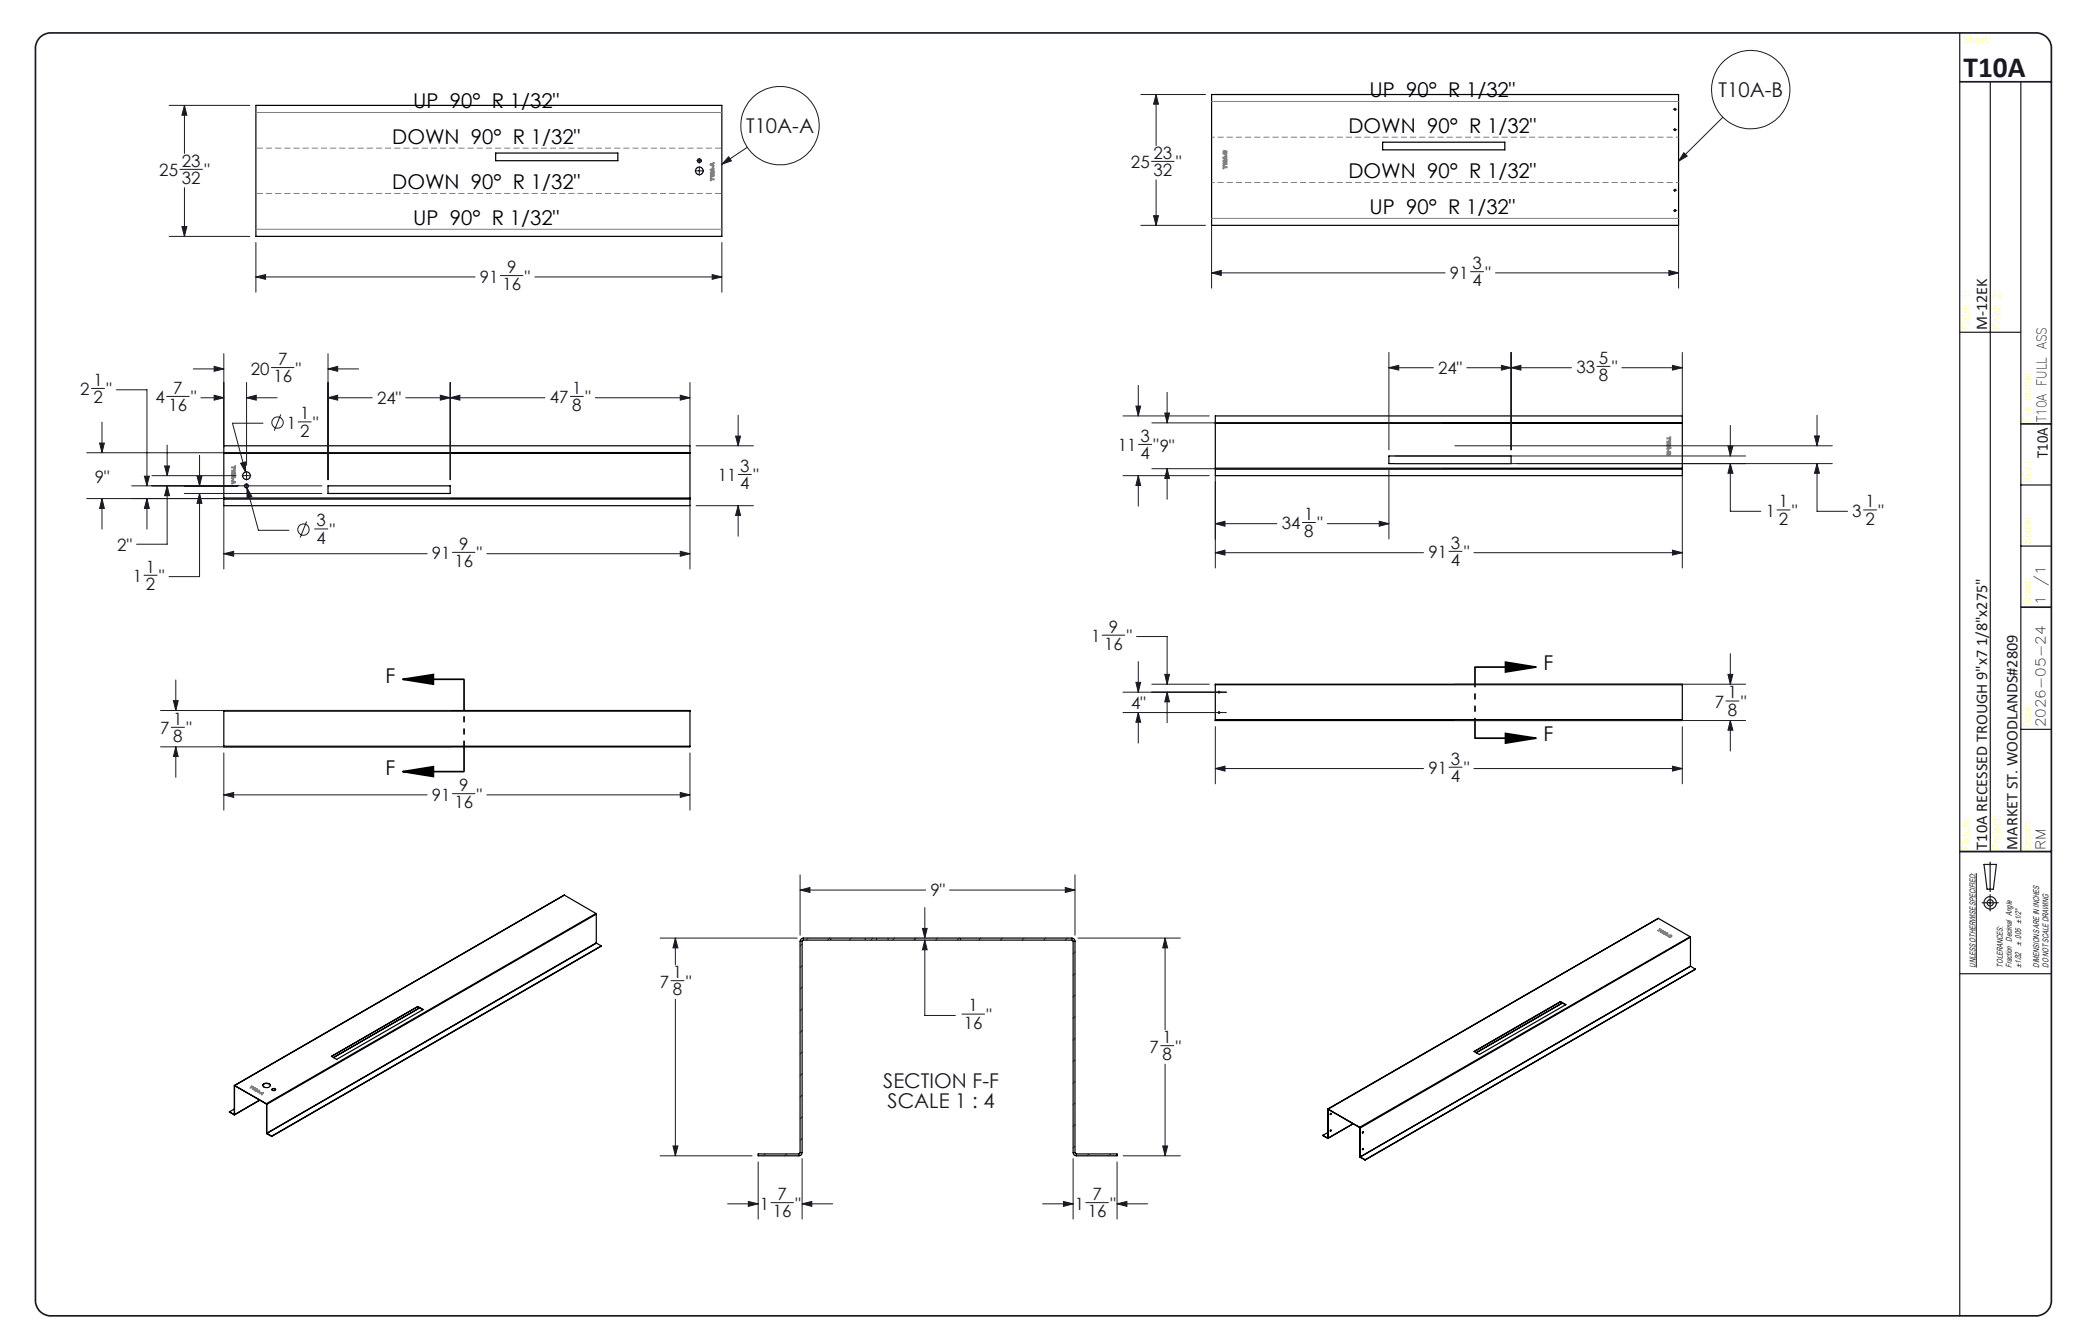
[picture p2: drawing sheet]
<svg xmlns="http://www.w3.org/2000/svg" width="432mm" height="279mm" viewBox="0 0 432 279" stroke-linecap="round" stroke-linejoin="round" font-family="sans-serif">
<g fill="none" stroke="#191924" stroke-width=".21">
<path d="M237.2 19.6h13.4M240.3 19.6l.5 2.1h-1zM240.3 19.6v10.7M35.2 21.9h16.7M37.4 35.2h4.7M38.3 21.9l.5 2.1h-1zM38.3 21.9v10M38.3 39v10.1M144.5 35.5h.7M144.9 33.4h.3M145.3 33.4h.2M145.3 35.5h.2"/>
<path d="M145.4 32.9v.3M145.4 33.3v.2M145.4 33.6v.3M145.4 34.6v.7M145.4 35.4v.2M145.4 35.7v.7M145.6 33.4h.3M145.6 35.5h.7M151.5 32.6l.5 .8-1.9 .7zM155.4 30.6l-5.3 3.5M239.4 33.5h4.7M240.3 37.4v9.4"/>
<path d="M347.9 39.5h.1M347.9 22.7h.1M347.9 27h.1M348.1 39.5h.2M348.1 22.7h.2M348.1 27h.2M348.2 39.3h.1M348.2 22.9h.1M348.2 27.2h.1M348.2 22.5h.1M348.2 22.6v.2M348.2 26.7h.1"/>
<path d="M348.2 26.8v.3M348.2 39.4v.3M348.2 39.8h.1M348.4 39.5h.1M348.4 22.7h.1M348.4 27h.1M350.1 31.8l.7 .7-1.8 1zM358.2 24.4l-9.2 9.1M35.2 49.1h16.7M37.8 47.1h1l-.5 2zM53.2 57.6l2-.5v1zM53.2 50.4v10.3"/>
<path d="M53.2 57.6h45.6M104 57.3h4.7M111.2 57.6h38.9M148.1 57.1l2 .5-2 .5zM150.1 50.4v10.3M237.2 46.8h13.4M239.8 44.8h1l-.5 2zM251.9 56.7l2-.5v1.1zM251.9 46.7v13.2M251.9 56.7h48.5M305.7 56.5h2.7M310.9 56.7h38.1"/>
<path d="M347 56.2l2 .5-2 .6zM347.9 43.8h.1M348.1 43.8h.2M348.2 43.6h.1M348.2 43.7v.2M348.2 44h.1M348.4 43.8h.1M349 46.7v13.2M40.2 76.7h6.3M44.5 76.2l2 .5-2 .5zM46.5 73.5v19.5M51.3 79.5v17.2"/>
<path d="M56.4 76.4h4.7M68.2 76.7l2-.5v1zM68.2 73.5v26.2M68.2 76.7h6.3M93.6 79.5v20.2M143.4 79.5v13.4M288.7 76.4l2.1-.4v.9zM288.7 73.3v20.2M288.7 76.4h9.3M304.9 76.4h21.8M312.1 76l2 .4-2 .5zM314.1 76.4l2.1-.4v.9z"/>
<path d="M314.1 73.3v20.2M332 76.2h2.7M337.2 76.4h12.5M347.7 76l2 .4-2 .5zM349.7 73.3v13.3M18 94.1h75.7M19 80.8h2.7M20.7 92.1h1l-.5 2zM21.2 87.8v6.3M24.2 81h6.4v20M30 99h1l-.4 2zM31.6 98.9h17.5"/>
<path d="M34.2 96.9h1l-.5 2zM34.6 82.4h4.7M34.7 92.5v6.4M41 99h1l-.5 2zM41.5 94.7v6.3M41.8 82.7h4.7M44.5 82.2l2 .5-2 .5zM50 96.3l1-.3v2.1zM50.3 98.9h.7M51.2 98.9h.2M51.3 82.7l2-.5v1zM51.3 98v.7"/>
<path d="M51.3 98.8v.2M51.3 99.1v.7M51.3 82.7h6.3M51.5 98.9h.6M54.7 88h-6.4l2.7 10.1M58.4 86.1l-1.4 3.4M62 87.7h2.7M68.2 82.7l2-.5v1zM68.2 82.7h9.2M84.3 82.7h29M91.5 82.2l2.1 .5-2.1 .5zM93.6 82.7l2-.5v1z"/>
<path d="M118.6 82.4h2.7M123.8 82.7h19.6M141.4 82.2l2 .5-2 .5zM144.7 92.7h11.9M152.9 90.7h1.1l-.5 2zM153.5 86.3v6.4M153.5 98.6h2.7M233.5 98.9h17.9M233.5 86.5h17.9M236.1 84.4h1l-.5 2.1zM236.6 98.9l.5 2h-1zM236.6 80.1v6.4"/>
<path d="M236.6 98.9v6.3M236.7 92.4h2.7M239.5 87.9h60.4M239.5 97.4h60.4M242.1 85.9h1l-.5 2zM242.6 97.4l.5 2h-1zM242.6 81.6v6.3M242.6 97.4v6.4M252.7 98.7v19.4M288.7 97.6v14.4M290 94.8h72.9M290 96.4h90.9"/>
<path d="M302.5 92.7h78.4M349.7 98.7v19.4M359.2 92.7h1.1l-.6 2.1zM359.7 96.4l.6 2h-1.1zM359.7 96.4v9.9h6.4M359.7 88.4v6.4M377.2 90.6h1l-.4 2.1zM377.8 96.4l.4 2h-1zM377.8 96.4v9.9h6.3M377.8 86.3v6.4M18 103.6h75.7M21.2 103.6l.5 2.1h-1z"/>
<path d="M21.2 103.6v6.4M27.4 101h39.5M30 119.6h2.7M30.6 103.6l.4 2.1h-1zM30.6 103.6v6.4M34.7 101l.5 2h-1zM34.7 101v12.1h-6.3M38.3 102.6h28.6M41.5 102.6l.5 2h-1zM41.5 102.6v17.3h-6.4M46.5 115.1l2.1-.5v1zM46.5 104.9v13.4"/>
<path d="M46.5 115.1h42.3M51.3 100.5v.3M51.3 100.9v.2M51.3 101.2v.3M51.3 101.4l1.1 1.8-1 .3zM51.3 101.4l2.4 8.8h6.4M63.7 108.4l-1.3 3.4M65.4 110h2.8M94.1 114.8h4.6M101.2 115.1h42.2M141.4 114.6l2 .5-2 .5zM143.4 104.9v13.4"/>
<path d="M144.7 105.1h11.9M153.5 105.1l.5 2h-1.1zM153.5 105.1v6.4M252.7 114.9l2-.5v1zM252.7 108.9l2-.5v1zM252.7 114.9h43.2M252.7 108.9h12.8M270.8 108.6h2.7M275.9 108.9h12.8M286.7 108.4l2 .5-2 .5zM301.2 114.6h2.8M306.4 114.9h43.3"/>
<path d="M347.7 114.4l2 .5-2 .5zM369.4 106h2.7M387.4 106h2.7M229.1 132h4.7M236.3 132.3h6.3v9.9M236.6 137.5v6.4M359.7 135.9v6.3M33.4 147.7h60.3M33.4 155.3h60.3M35.6 151.2h2.7M36.1 145.7h.9l-.5 2zM36.5 155.3l.5 2h-.9z"/>
<path d="M36.5 141.4v6.3M36.5 155.3v6.3M46.5 156.5v11.9M143.4 156.5v11.9M233.5 148.1h21.5M233.5 143.9h21.5M236.1 141.9h1l-.5 2zM236.6 148.1l.5 2h-1zM236.6 148.1v6.4M239.5 142.2h11.9M242.1 140.2h1l-.5 2zM242.6 143.9l.5 2h-1z"/>
<path d="M242.6 143.9v6.3M252.7 159.8l2-.5v1zM252.7 151.1v11.8M252.7 159.8h43.2M253.4 143.7h.1M253.4 143.8v.2M253.4 144.1h.1M253.4 147.9h.1M253.4 148v.2M253.4 148.3v.1M301.2 159.5h2.8M302.5 149.8h60.4"/>
<path d="M302.5 142.2h60.4M306.4 159.8h43.3M347.7 159.3l2 .5-2 .5zM349.7 151.1v11.8M358.8 145.7h2.7M359.2 140.2h1.1l-.6 2zM359.7 149.8l.6 2h-1.1zM359.7 149.8v6.3M46.5 165.2l2.1-.5v1.1zM46.5 165.2h42.3M94.1 165h4.6M101.2 165.2h42.2"/>
<path d="M141.4 164.7l2 .5-2 .6zM137.2 195h28.5M140.4 195l.5 2.1h-1zM140.4 195v5.6M166.3 185l2.1-.5v1zM166.3 181.9v12.5M166.3 185h26.1M166.8 196.3l-.5 .4M168 195l-.4 .4M172.5 195l-.4 .4M177 195l-.4 .4M181.5 195l-.5 .4"/>
<path d="M185.9 195l-.3 .4M190.4 195l-.4 .4M191.8 193h1l-.5 2zM192.3 195.4l.5 2h-1zM192.3 195.4v15.7h6.3M192.3 188.7v6.3M194.9 195l-.4 .4M197.4 185h26.1M199.4 195l-.4 .4M203.9 195l-.4 .4M208.4 195l-.4 .4M212.9 195l-.4 .4"/>
<path d="M217.4 195l-.4 .4M221.5 184.5l2 .5-2 .5zM221.9 195l-.4 .4M223.5 197.9l-.4 .4M223.5 181.9v12.5M224.1 195h21.3M242.2 195l.5 2.1h-1zM242.2 195v19.1M410.9 181.5v19.6M139.5 203.9h2.7M140.4 207.7v32.6M166.8 200.8l-.5 .4"/>
<path d="M166.8 205.2l-.5 .4M166.8 209.7l-.5 .4M166.8 214.2l-.5 .4M166.8 218.7l-.5 .4M200 210.8h4.7M223.5 202.4l-.4 .4M223.5 206.9l-.4 .4M223.5 211.3l-.4 .4M223.5 215.8l-.4 .5M241.3 217.4h2.7M139.9 238.2h1l-.5 2.1zM159.1 239.9l-.4 .4"/>
<path d="M163.5 239.9l-.3 .4M166.8 223.2l-.5 .4M166.8 227.7l-.5 .4M166.8 232.2l-.5 .4M166.8 236.7l-.5 .4M223.5 220.3l-.4 .4M223.5 224.8l-.4 .4M223.5 229.3l-.4 .4M223.5 233.8l-.4 .4M223.5 238.3l-.4 .4M226.4 239.9l-.4 .4M230.9 239.9l-.4 .4"/>
<path d="M241.7 238.2h1l-.5 2.1zM242.2 221.2v19.1M137.2 240.3h19.2M151.3 250.3h6.3M155.6 249.8l2 .5-2 .5zM157.6 241.5v11.9M160.3 250h4.7M166.8 250.3l2-.5v1zM166.8 240.9v12.5M166.8 250.3h6.3M216.7 250.3h6.4M221.1 249.8l2 .5-2 .5z"/>
<path d="M223.1 240.9v12.5M225.7 250h4.7M232.2 250.3l2.1-.5v1zM232.2 250.3h6.4M232.2 241.5v11.9M233.5 240.3h11.9"/>
<circle cx="364" cy="18.6" r="8.2"/>
<circle cx="162.2" cy="26.1" r="8.2"/>
<circle cx="57.7" cy="87.8" r="1.18"/>
<circle cx="63.1" cy="110.1" r="1.18"/>
</g>
<g fill="none" stroke="#191924" stroke-width=".25">
<path d="M407.4 6.8v266.7M413.8 17v160M420.1 17v160M407.4 69.1h12.7M420.1 113.5h6.4M420.1 100.8h6.4M420.1 151.6h6.4M407.4 177h19.1M412.5 179.7h2.5l-.6 5.2h-1.3zM413.7 179.2v6.1M412.1 187.7h3.3M413.7 186v3.4"/>
<path d="M407.4 202.4h19.1"/>
<circle cx="413.7" cy="187.7" r=".66"/>
<circle cx="413.8" cy="187.7" r="1.29"/>
</g>
<path d="M8.2 7.9a3.3 3.3 0 0 1 2.3-1.1h412.8a3.2 3.2 0 0 1 3.2 3.2v260.4a3.2 3.2 0 0 1-3.2 3.1h-412.8a3.2 3.2 0 0 1-3.1-3.1v-260.4a3.2 3.2 0 0 1 .8-2.1zM407.4 17h19.1M420.1 88.1h6.4M420.1 126.2h6.4M407.4 177h19.1" fill="none" stroke="#191924" stroke-width=".35"/>
<g fill="none" stroke="#000" stroke-width=".25">
<path d="M251.9 19.6h97.1v27.2h-97.1zM53.2 21.9h96.9v27.2h-96.9zM103 31.8h25.4v1.6h-25.4zM287.4 29.6h25.4v1.6h-25.4zM46.5 94.1v.1M46.5 94.1h.1M46.5 94.2h96.9M46.5 94.1h96.9M46.5 94.1v-1.4h96.9v1.4M46.5 94.2v9.3M143.4 94.1v.1M143.4 94.1h.1"/>
<path d="M143.4 94.2v9.3M252.7 87.9v.1M252.7 97.3v.1M252.7 87.9h.1M252.7 97.4v.1M252.7 87.9v-1.4h97v1.4M252.7 97.5v1.4h97v-1.4M252.7 88v9.3M252.7 88h97M252.7 87.9h97M252.7 97.3h97M252.7 97.4h97"/>
<path d="M288.7 94.8h25.4v1.6h-25.4zM349.7 87.9v.1M349.7 97.3v.1M349.7 87.9h.1M349.7 97.4v.1M349.7 88v9.3M46.5 103.5v.1M46.5 103.6v.1M46.5 103.5h96.9M46.5 103.7v1.4h96.9v-1.4M46.5 103.6h96.9M46.5 103.7h96.9"/>
<path d="M68.2 101h25.4v1.6h-25.4zM143.4 103.5v.1M143.4 103.6v.1M46.5 155.2h96.9zM46.5 147.8v-.1h96.9v.1M46.5 147.8v7.5h96.9v-7.5M46.5 147.8h96.9M252.7 149.7h97zM252.7 142.3v-.1h97v.1M252.7 142.3v7.5h97v-7.5M252.7 142.3h97M117.3 186.1l-68.5 39.5"/>
<path d="M117.3 186.1l-68.5 39.6M117.3 186.1l6.6 3.8M123.9 189.9l.1 .1M123.9 189.9l-68.5 39.5M124 196v.1M124 190l-68.5 39.6M124 190v6M124 196l-68.5 39.6M124 196.1l-68.5 39.5M124 196.1l1 .5M125 196.6l-68.5 39.7M125 196.6l-68.5 39.6"/>
<path d="M166.5 195.3l.5-.3h55.8a.66 .66 0 0 1 .7 .7v43.9l.3 .3h8.4v.4h-8.4a.73 .73 0 0 1-.7-.7v-44l-.1-.2h-56.1l-.1 .2v44a.73 .73 0 0 1-.7 .7h-8.5v-.4h8.5l.2-.2v-44zM344.8 190.9l-68.8 39.6M344.8 190.9l-68.7 39.7M344.8 190.9l6.6 3.8M351.4 194.7v.1M351.4 194.7l-68.7 39.7M351.4 194.8l-68.6 39.7M351.4 194.8v6M68.9 219.6l18-10.4 1.1 .7-18 10.3zM86.9 209.2v.1M86.9 209.3l1 .6M87.3 209.5l-18 10.4"/>
<path d="M306.5 218.6l17.9-10.4 1.1 .6-17.9 10.4zM324.4 208.2v.1M324.4 208.3l-17.9 10.3M324.4 208.3l1.1 .6M324.8 208.5l-17.9 10.3M324.8 208.5l-17.9 10.4M351.4 200.8l.1 .1M351.4 200.8l-68.6 39.7M351.5 200.9l-68.7 39.6M351.5 200.9l1 .6M352.5 201.5l-68.7 39.6M352.5 201.5l-68.7 39.7"/>
<path d="M47.7 231.1l1 .6M48.7 231.7h.1M48.7 225.7h.1M48.7 225.7v6M48.7 230.5l-1 .6M48.8 231.7h-.1M48.8 225.7v6M48.8 225.7l6.7 3.9M48.8 225.7h-.1M48.8 225.7h.1M48.8 225.7l6.6 3.7M54 228.7l-5.2 3"/>
<path d="M54 228.7l-5.2 3.1M54.6 225.7a.96 .96 0 0 1 1.6 0M54.6 225.5a.95 .95 0 0 1 1.6 .2 .87 .87 0 0 1-.8 .4 .87 .87 0 0 1-.8-.5zM55.4 229.4l.1 .2M55.4 229.4v6.1M55.4 235.5l.1 .2M55.4 235.5l.1 .1M55.5 235.6h.1M55.5 229.6v6M55.5 235.6l1 .6M55.5 235.7l1 .6M55.5 235.6v.1"/>
<path d="M56.5 236.2v.1M56.5 226.5l.3-.2 .5 .2M56.6 226.4a.33 .33 0 0 1 .4-.2 .33 .33 0 0 1 .2 .5h-.4l-.3-.1zM275 236l1 .6M276 236.6h.1M276 230.6h.1M276 230.6v6M276 235.4l-1 .6M276.1 236.6h-.1M276.1 230.6v6M276.1 230.6h-.1M276.1 230.6h.1"/>
<path d="M276.1 230.6l6.6 3.8M276.6 234.9h.2l-.2 .3zM276.7 231.5l-.2 .2M276.7 234.9l-.2 .2M281.3 233.6l-5.2 3M281.3 233.6l-5.3 3.1M282.7 234.4v.1M282.7 234.4l.1 .1M282.7 234.4h.1M282.7 234.5h.1M282.7 234.5v6M282.8 234.5v6.1"/>
<path d="M283.3 238.8l.1 .1-.2 .1zM283.3 235.3l.1 .1-.2 .1zM283.4 235.3l-.2 .2M283.4 238.8l-.2 .2M282.7 240.5l.1 .1M282.7 240.5h.1M282.8 240.5h.1M282.8 240.5l1 .6M282.8 240.6l1 .6M283.8 241.1v.1"/>
<circle cx="145.4" cy="33.4" r=".38"/>
<circle cx="145.4" cy="35.5" r=".79"/>
<circle cx="348.2" cy="39.5" r=".14"/>
<circle cx="348.2" cy="22.7" r=".14"/>
<circle cx="348.2" cy="26.9" r=".14"/>
<circle cx="348.2" cy="43.8" r=".14"/>
<circle cx="51.2" cy="98.9" r=".79"/>
<circle cx="51.2" cy="101" r=".41"/>
<circle cx="253.4" cy="143.9" r=".13"/>
<circle cx="253.4" cy="148.1" r=".13"/>
<circle cx="276.6" cy="231.6" r=".12"/>
</g>
<g fill="none" stroke="#000" stroke-width=".21" stroke-dasharray="1.3 .6" stroke-linecap="butt">
<path d="M166.4 195.7h.4M167 195.4v-.4M172.7 195.4v-.4M179.9 195v.4M182.2 195.4v-.4M184.6 195.4v-.4M190.2 195v.4M199.7 195.4v-.4M222.9 195v.4M223.1 195.7h.4M166.1 239.9v.4M166.4 239.6h.4"/>
<path d="M223.5 239.6h-.4M223.8 239.9v.4"/>
</g>
<path d="M306.6 138.7h12.7M313 137.7l6.3 1-6.3 1zM83.7 141.2l6.4-1v2zM83.7 141.2h12.7M306.6 153.5h12.7M313 152.5l6.3 1-6.3 1zM83.7 160.4l6.4-1v2zM83.7 160.4h12.7" fill="none" stroke="#000" stroke-width=".35"/>
<g fill="none" stroke="#808080" stroke-width=".25">
<path d="M147.7 36.5h.7v.1l-.5 .1 .1 .1-.1 .1zM147.7 36.9l.1 .3h.6v.1l-.6 .1-.1 .2zM147.7 35.8l.6-.1 .1 .4-.2 .2-.4-.1zM147.7 35.2l.7-.2-.1 .5 .1 .1-.7-.2zM147.7 34.1l.7-.3-.1 .5 .1 .2-.7-.2zM147.8 35.9h.4a.19 .19 0 0 1-.1 .2 .19 .19 0 0 1-.2 0zM147.8 35.3l.3-.1v.2zM147.8 34.2l.3-.1v.2zM148.1 34.6h.1v.3h-.1zM254.3 34.5h.1v.2h.6l.1 .1-.7 .1v.2zM254.3 34h.7l.1 .1h-.6l.1 .2-.1 .1zM254.3 33.4l.5-.2 .3 .4-.2 .2h-.4l-.2-.3z"/>
<path d="M254.3 32.7l.7-.2-.1 .4 .2 .2-.8-.2zM254.4 31.4l.3 .1a.22 .22 0 0 1 .3-.1 .22 .22 0 0 1 .1 .3l-.1 .3h-.7zM254.4 33.4h.5v.1l-.4 .1zM254.4 31.6h.2v.2h-.2zM254.5 32.8l.2-.1v.2zM254.7 32.1h.1v.3zM254.7 31.5h.2v.3h-.2zM48.2 97.8h.5v-.3l.2 .4zM48.2 99.9l.7 .2v.2l-.7 .3 .2-.5zM48.2 97.1h.6l.1-.3v.6h-.1v-.1h-.5zM48.2 98.8l.7 .2v.2l-.7 .3 .2-.5zM48.2 98.2h.5a.34 .34 0 0 1 0 .6 .34 .34 0 0 1-.5-.3z"/>
<path d="M48.3 98.4l.2-.1a.17 .17 0 0 1 .2 0 .17 .17 0 0 1 .1 .2 .17 .17 0 0 1-.3 0h-.2zM48.4 99.6h.1v.2zM48.5 99l.3 .1-.3 .1zM346.6 92.8l.7 .2v.2l-.7 .3 .1-.3zM346.6 93.9h.6l.1 .4a.19 .19 0 0 1-.1 .2 .19 .19 0 0 1-.2-.1l-.1 .1h-.3zM346.6 91.1h.6l.1-.3v.6l-.1 .1v-.3h-.6zM346.6 91.8h.5l-.1-.1 .1-.2 .2 .4h-.7zM346.6 92.3l.5-.2a.33 .33 0 0 1-.1 .6 .33 .33 0 0 1-.4-.3zM346.7 92.4l.2-.1a.19 .19 0 0 1 .2 0 .19 .19 0 0 1 0 .3 .19 .19 0 0 1-.2-.1zM346.7 94.1h.2v.3l-.2-.1zM346.8 93.5l.1 .3zM346.9 93l.3 .1-.3 .1z"/>
<path d="M347 94.1h.2l-.1 .3zM48.5 100.2h.3l-.3 .1zM345 193.1l.5 .3-.3-.1-.4 .2 .3-.3zM345.4 193.5h.4l-.5 .3 .2-.3zM345.6 193.9l.3-.2a.24 .24 0 0 1 .4 .1 .25 .25 0 0 1-.4 .3l-.3-.1zM345.8 193.9l.3-.1-.3 .2h-.1zM345.9 194.1l.8-.1-.2 .4zM346.3 194.1h.2l-.1 .1zM346.6 194.3l.3 .2zM346.7 194.6l.5-.3 .4 .3-.3 .2zM346.9 194.7l.2-.1 .1 .1zM347.2 194.5l.2 .1z"/>
<path d="M52.2 225.8l.5 .2h-.2l-.5 .2 .4-.3zM52.6 226.1l.5 .1-.6 .3 .3-.3zM52.8 226.6l.4-.2a.22 .22 0 0 1 .3 .1 .22 .22 0 0 1-.3 .2h-.3zM53 226.6l.4-.2-.2 .2zM53.2 226.8l.8-.1-.3 .4zM53.6 226.8l.2-.1-.1 .2zM53.9 227l.2 .2zM54 227.3l.8-.2-.3 .5zM54.3 227.3l.3-.1-.1 .2z"/>
</g>
<path d="M306.6 153.5v-14.8" fill="none" stroke="#000" stroke-width=".35" stroke-dasharray="6.3 1.3 1.3 1.3 1.3 1.3" stroke-dashoffset="2.1" stroke-linecap="butt"/>
<path d="M96.5 141.2v19.2" fill="none" stroke="#000" stroke-width=".35" stroke-dasharray="6.3 1.3 1.3 1.3 1.3 1.3" stroke-dashoffset="-.1" stroke-linecap="butt"/>
<path d="M53.2 30.8h96.9M150.1 40.2h-96.9" fill="none" stroke="#808080" stroke-width=".21" stroke-dasharray="1.3 .6" stroke-dashoffset="-.2" stroke-linecap="butt"/>
<path d="M251.9 28.5h97.1M349 37.9h-97.1" fill="none" stroke="#808080" stroke-width=".21" stroke-dasharray="1.3 .6" stroke-dashoffset=".7" stroke-linecap="butt"/>
<path d="M53.2 23.4h96.9M251.9 21.1h97.1M53.2 47.7h96.9M251.9 45.4h97.1" fill="none" stroke="#808080" stroke-width=".21"/>
<path d="M313 152.5l6.3 1-6.3 1zM313 137.7l6.3 1-6.3 1zM83.7 141.2l6.4-1v2zM83.7 160.4l6.4-1v2z" fill="#000"/>
<g fill="#191924">
<path d="M20.7 92.1h1l-.5 2zM21.2 103.6l.5 2.1h-1zM141.4 114.6l2 .5-2 .5zM46.5 115.1l2.1-.5v1zM41 99h1l-.5 2zM41.5 102.6l.5 2h-1zM68.2 76.7l2-.5v1zM44.5 76.2l2 .5-2 .5zM30 99h1l-.4 2zM30.6 103.6l.4 2.1h-1zM34.2 96.9h1l-.5 2zM34.7 101l.5 2h-1zM44.5 82.2l2 .5-2 .5zM51.3 82.7l2-.5v1zM51.3 101.4l.1 2.1 1-.3zM50 96.3l1 1.8v-2.1zM153.5 105.1l.5 2h-1.1zM152.9 90.7h1.1l-.5 2zM91.5 82.2l2.1 .5-2.1 .5zM68.2 82.7l2-.5v1zM93.6 82.7l2-.5v1zM141.4 82.2l2 .5-2 .5zM242.1 85.9h1l-.5 2zM242.6 97.4l.5 2h-1zM347.7 114.4l2 .5-2 .5zM252.7 114.9l2-.5v1zM288.7 76.4l2.1-.4v.9zM312.1 76l2 .4-2 .5zM359.2 92.7h1.1l-.6 2.1zM359.7 96.4l.6 2h-1.1zM377.2 90.6h1l-.4 2.1zM377.8 96.4l.4 2h-1zM252.7 108.9l2-.5v1zM286.7 108.4l2 .5-2 .5zM314.1 76.4l2.1-.4v.9zM347.7 76l2 .4-2 .5zM236.6 98.9l.5 2h-1zM236.1 84.4h1l-.5 2.1zM155.6 249.8l2 .5-2 .5zM166.8 250.3l2-.5v1zM139.9 238.2h1l-.5 2.1zM140.4 195l.5 2.1h-1zM166.3 185l2.1-.5v1zM221.5 184.5l2 .5-2 .5zM242.2 195l.5 2.1h-1zM241.7 238.2h1l-.5 2.1zM221.1 249.8l2 .5-2 .5zM232.2 250.3l2.1-.5v1zM192.3 195.4l.5 2h-1zM191.8 193h1l-.5 2zM148.1 57.1l2 .5-2 .5zM53.2 57.6l2-.5v1zM37.8 47.1h1l-.5 2zM38.3 21.9l.5 2.1h-1z"/>
<path d="M347 56.2l2 .5-2 .6zM251.9 56.7l2-.5v1.1zM239.8 44.8h1l-.5 2zM240.3 19.6l.5 2.1h-1z"/>
<path d="M151.5 32.6l.5 .8-1.9 .7zM350.1 31.8l.7 .7-1.8 1z"/>
<path d="M359.7 149.8l.6 2h-1.1zM359.2 140.2h1.1l-.6 2zM236.1 141.9h1l-.5 2zM236.6 148.1l.5 2h-1zM242.6 143.9l.5 2h-1zM242.1 140.2h1l-.5 2zM252.7 159.8l2-.5v1zM347.7 159.3l2 .5-2 .5zM36.1 145.7h.9l-.5 2zM36.5 155.3l.5 2h-.9zM141.4 164.7l2 .5-2 .6zM46.5 165.2l2.1-.5v1.1z"/>
</g>
<text font-size="6.1" fill="#191924" x="408.2" y="16.1">T10A</text>
<g font-size="4.2">
<text x="85.9" y="22.5">UP 90° R 1/32&quot;</text>
<text x="284.7" y="20.1">UP 90° R 1/32&quot;</text>
<text x="81.5" y="29.9">DOWN 90° R 1/32&quot;</text>
<text x="280.3" y="27.6">DOWN 90° R 1/32&quot;</text>
<text x="81.5" y="39.3">DOWN 90° R 1/32&quot;</text>
<text x="280.3" y="37">DOWN 90° R 1/32&quot;</text>
<text x="85.9" y="46.8">UP 90° R 1/32&quot;</text>
<text x="284.7" y="44.5">UP 90° R 1/32&quot;</text>
<text x="80.2" y="141.9">F</text>
<text x="320.9" y="139.3">F</text>
<text x="320.9" y="154.1">F</text>
<text x="80.2" y="161.1">F</text>
</g>
<g font-size="4.2" fill="#191924">
<text x="357.3" y="20.2">T10A-B</text>
<text x="155.1" y="27.7">T10A-A</text>
<text x="183.6" y="226.2">SECTION F-F</text>
<text x="184.5" y="230.4">SCALE 1 : 4</text>
</g>
<g font-size="3.5" fill="#191924">
<text x="37.8" y="34.6">23</text>
<text x="235.1" y="35">25</text>
<text x="239.8" y="33">23</text>
<text x="244.5" y="35">&quot;</text>
<text x="33.1" y="36.6">25</text>
<text x="37.8" y="38.2">32</text>
<text x="42.5" y="36.6">&quot;</text>
<text x="239.8" y="36.6">32</text>
<text x="99.8" y="58.7">91</text>
<text x="105.4" y="56.8">9</text>
<text x="109.1" y="58.7">&quot;</text>
<text x="301.4" y="57.9">91</text>
<text x="306.1" y="55.9">3</text>
<text x="306.1" y="59.5">4</text>
<text x="308.8" y="57.9">&quot;</text>
<text x="104.5" y="60.4">16</text>
<text x="52.1" y="77.9">20</text>
<text x="57.8" y="75.9">7</text>
<text x="61.5" y="77.9">&quot;</text>
<text x="299" y="77.8">24&quot;</text>
<text x="327.7" y="77.6">33</text>
<text x="332.4" y="75.6">5</text>
<text x="335.1" y="77.6">&quot;</text>
<text x="16.7" y="82.2">2</text>
<text x="19.4" y="80.2">1</text>
<text x="19.4" y="83.8">2</text>
<text x="22.1" y="82.2">&quot;</text>
<text x="32.3" y="83.9">4</text>
<text x="36" y="81.9">7</text>
<text x="39.7" y="83.9">&quot;</text>
<text x="56.8" y="79.5">16</text>
<text x="78.4" y="84">24&quot;</text>
<text x="114.3" y="83.9">47</text>
<text x="119" y="81.9">1</text>
<text x="121.7" y="83.9">&quot;</text>
<text x="332.4" y="79.2">8</text>
<text x="35" y="85.5">16</text>
<text x="59.7" y="89.2">1</text>
<text x="62.4" y="87.2">1</text>
<text x="65.1" y="89.2">&quot;</text>
<text x="119" y="85.5">8</text>
<text x="62.4" y="90.8">2</text>
<text x="232.4" y="93.8">11</text>
<text x="237.1" y="91.8">3</text>
<text x="237.1" y="95.5">4</text>
<text x="239.8" y="93.8">&quot;9&quot;</text>
<text x="19.7" y="100.5">9&quot;</text>
<text x="149.2" y="100.1">11</text>
<text x="153.9" y="98.1">3</text>
<text x="153.9" y="101.7">4</text>
<text x="156.6" y="100.1">&quot;</text>
<text x="367.1" y="107.5">1</text>
<text x="369.8" y="105.5">1</text>
<text x="372.6" y="107.5">&quot;</text>
<text x="385.1" y="107.5">3</text>
<text x="387.8" y="105.5">1</text>
<text x="390.6" y="107.5">&quot;</text>
<text x="65.8" y="109.4">3</text>
<text x="65.8" y="113">4</text>
<text x="68.6" y="111.4">&quot;</text>
<text x="266.5" y="110.1">34</text>
<text x="271.2" y="108.1">1</text>
<text x="271.2" y="111.7">8</text>
<text x="273.9" y="110.1">&quot;</text>
<text x="369.8" y="109.1">2</text>
<text x="387.8" y="109.1">2</text>
<text x="24.4" y="114.5">2&quot;</text>
<text x="30.3" y="119">1</text>
<text x="89.8" y="116.3">91</text>
<text x="94.5" y="117.9">16</text>
<text x="95.4" y="114.3">9</text>
<text x="99.2" y="116.3">&quot;</text>
<text x="297" y="116.1">91</text>
<text x="301.6" y="114.1">3</text>
<text x="301.6" y="117.7">4</text>
<text x="304.4" y="116.1">&quot;</text>
<text x="27.6" y="121">1</text>
<text x="30.3" y="122.6">2</text>
<text x="33.1" y="121">&quot;</text>
<text x="230.5" y="131.5">9</text>
<text x="226.8" y="133.5">1</text>
<text x="229.6" y="135.1">16</text>
<text x="234.2" y="133.5">&quot;</text>
<text x="235.1" y="147.3">4&quot;</text>
<text x="356.5" y="147.2">7</text>
<text x="359.2" y="145.2">1</text>
<text x="359.2" y="148.8">8</text>
<text x="361.9" y="147.2">&quot;</text>
<text x="33.3" y="152.7">7</text>
<text x="36" y="150.7">1</text>
<text x="36" y="154.3">8</text>
<text x="38.8" y="152.7">&quot;</text>
<text x="297" y="161">91</text>
<text x="301.6" y="159">3</text>
<text x="304.4" y="161">&quot;</text>
<text x="89.8" y="166.4">91</text>
<text x="95.4" y="164.4">9</text>
<text x="99.2" y="166.4">&quot;</text>
<text x="301.6" y="162.6">4</text>
<text x="94.5" y="168">16</text>
<text x="193.4" y="186.3">9&quot;</text>
<text x="139.9" y="203.3">1</text>
<text x="137.2" y="205.3">7</text>
<text x="139.9" y="206.9">8</text>
<text x="142.6" y="205.3">&quot;</text>
<text x="200.4" y="213.9">16</text>
<text x="201.4" y="210.3">1</text>
<text x="205.1" y="212.3">&quot;</text>
<text x="239" y="218.8">7</text>
<text x="241.7" y="216.8">1</text>
<text x="241.7" y="220.4">8</text>
<text x="244.4" y="218.8">&quot;</text>
<text x="157.9" y="251.4">1</text>
<text x="161.7" y="249.4">7</text>
<text x="165.4" y="251.4">&quot;</text>
<text x="223.4" y="251.4">1</text>
<text x="227.1" y="249.4">7</text>
<text x="230.9" y="251.4">&quot;</text>
<text x="160.7" y="253.1">16</text>
<text x="226.2" y="253.1">16</text>
</g>
<g font-size="3.4" fill="#191924">
<text x="413.1" y="68.7" transform="rotate(-90 413.1 68.7)">M-12EK</text>
<text x="425.7" y="95.2" transform="rotate(-90 425.7 95.2)">T10A</text>
<text x="413.1" y="176.6" transform="rotate(-90 413.1 176.6)">T10A RECESSED TROUGH 9&quot;x7 1/8&quot;x275&quot;</text>
<text x="419.4" y="176.6" transform="rotate(-90 419.4 176.6)">MARKET ST. WOODLANDS#2809</text>
</g>
<g font-size="2.8" fill="#191924">
<text x="425.5" y="87.7" transform="rotate(-90 425.5 87.7)">T10A FULL ASS</text>
<text x="425.2" y="125.8" transform="rotate(-90 425.2 125.8)">1</text>
<text x="425.2" y="121.7" transform="rotate(-90 425.2 121.7)">/1</text>
<text x="425.2" y="151.2" transform="rotate(-90 425.2 151.2)">2026-05-24</text>
<text x="425.2" y="176.6" transform="rotate(-90 425.2 176.6)">RM</text>
</g>
<g font-size="2.1" fill="#ff0">
<text x="408.2" y="8.9">Sheet:</text>
<text x="409.5" y="68.7" transform="rotate(-90 409.5 68.7)">Finish 1:</text>
<text x="415.8" y="68.7" transform="rotate(-90 415.8 68.7)">Finish 2:</text>
<text x="422.2" y="87.7" transform="rotate(-90 422.2 87.7)">File name:</text>
<text x="422.2" y="100.4" transform="rotate(-90 422.2 100.4)">REV.:</text>
<text x="422.2" y="113.1" transform="rotate(-90 422.2 113.1)">Scale:</text>
<text x="422.2" y="125.8" transform="rotate(-90 422.2 125.8)">Sheet:</text>
<text x="422.2" y="151.2" transform="rotate(-90 422.2 151.2)">Date:</text>
<text x="409.5" y="176.6" transform="rotate(-90 409.5 176.6)">Fixture:</text>
<text x="415.8" y="176.6" transform="rotate(-90 415.8 176.6)">Project:</text>
<text x="422.2" y="176.6" transform="rotate(-90 422.2 176.6)">Drawn:</text>
</g>
<g font-size="1.7" fill="#191924">
<text x="420.2" y="196.6" transform="rotate(-90 420.2 196.6)">± .005 ±1/2°</text>
<text x="410.7" y="201.1" transform="rotate(-90 410.7 201.1)">UNLESS OTHERWISE SPECIFIED:</text>
<text x="416.4" y="201.1" transform="rotate(-90 416.4 201.1)">TOLERANCES:</text>
<text x="418.3" y="201.1" transform="rotate(-90 418.3 201.1)">Fraction Decimal Angle</text>
<text x="420.2" y="201.1" transform="rotate(-90 420.2 201.1)">±1/32</text>
<text x="424" y="201.1" transform="rotate(-90 424 201.1)">DIMENSIONS ARE IN INCHES</text>
<text x="425.9" y="201.1" transform="rotate(-90 425.9 201.1)">DO NOT SCALE DRAWING</text>
</g>
</svg>
